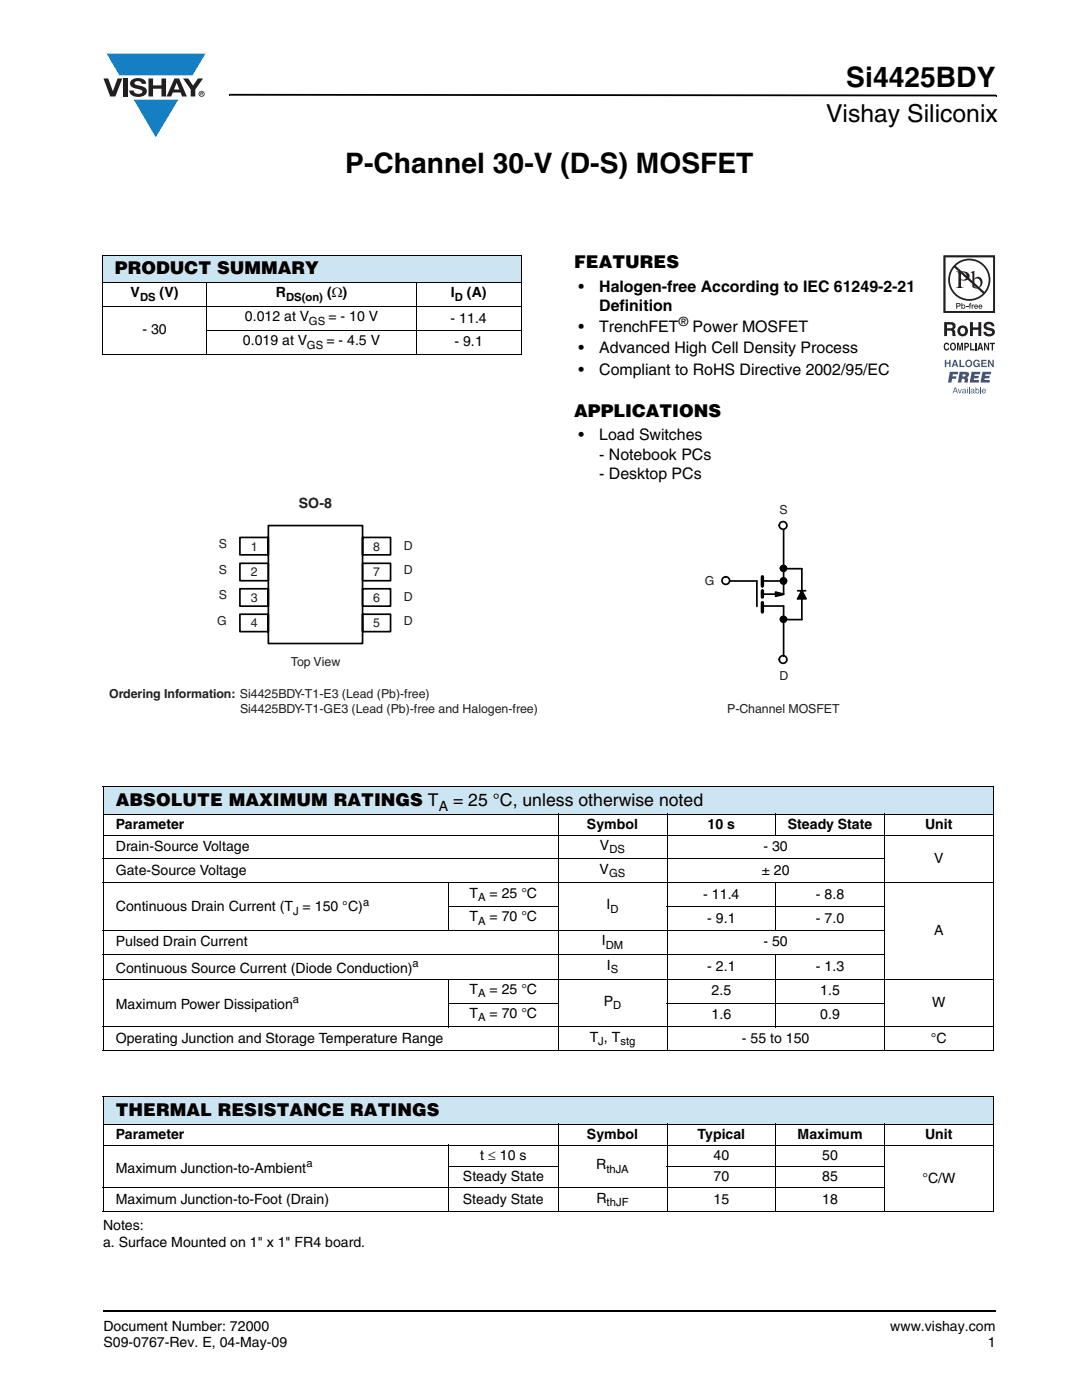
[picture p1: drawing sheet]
<svg xmlns="http://www.w3.org/2000/svg" width="216mm" height="279mm" viewBox="0 0 216 279" stroke-linecap="round" stroke-linejoin="round" font-family="sans-serif">
<g fill="#147fc3">
<path d="M21.3 10.7h19.7l-2.6 4.4h-3.8h-10.8z"/>
<path d="M26.7 19.9h8.9l-4.5 7.5z"/>
</g>
<g fill="#231f20">
<path d="M20.6 15.7h1l.9 2.5 1-2.5h.9l-1.4 3.6h-1z"/>
<path d="M24.6 15.7h.9v3.6h-.9z"/>
<path d="M26.3 16a2.1 2.1 0 0 1 2.8 .3l.1 .4h-.9a.79 .79 0 0 0-.7-.5 .79 .79 0 0 0-.8 .4l.3 .3 1 .2a1.08 1.08 0 0 1 1.2 1.1 1.08 1.08 0 0 1-1.1 1.1 1.73 1.73 0 0 1-2.4-1.2h.9a.96 .96 0 0 0 .8 .6 .96 .96 0 0 0 .9-.4 1.31 1.31 0 0 0-1.2-.6 1.03 1.03 0 0 1-1.1-.6 1.03 1.03 0 0 1 .2-1.1z"/>
<path d="M29.6 15.7h.9v1.3h1.7v-1.3h.9v3.6h-.9v-1.6h-1.7v1.6h-.9z"/>
<path d="M36.5 15.7h1.1l.9 1.4 1-1.4h1l-1.5 2.2v1.4h-.9v-1.4z"/>
<path d="M35.3 16.5l.5 1.4h-1.1zM34.8 15.7l-1.6 3.6h1l.3-.8h1.5l.3 .8h1l-1.6-3.6z"/>
<path d="M39.8 18.7a.46 .46 0 0 1 .9 0 .46 .46 0 0 1-.9 0zM39.6 18.7a.6 .6 0 0 0 1.2 0 .6 .6 0 0 0-1.2 0z"/>
<path d="M40.1 18.5h.2v.2h-.2zM40 18.4v.7h.1v-.3l.4 .3-.2-.3 .2-.2-.1-.2z"/>
</g>
<path d="M45.7 18.7h.2v.4h-.2zM45.9 18.7l152.9 .2v.3l-152.9-.1zM198.8 18.9h.1v.3h-.1zM20.5 261.5h.1v.4h-.1z" fill="#000"/>
<path d="M20.6 261.7h178.2" fill="none" stroke="#000" stroke-width=".36"/>
<path d="M20.4 50.9h83.6v5.5h-83.6z" fill="#cce5f3"/>
<path d="M20.3 50.9h83.8M20.3 56.4h83.8M20.4 51v19.6M41.3 56.3v14.5M83.1 56.3v14.5M104 51v19.6M20.3 61.2h83.8M20.3 70.7h83.8M41.2 65.9h62.9" fill="none" stroke="#000" stroke-width=".2"/>
<path d="M21.8 99h85.5v43.9h-85.5z" fill="#fff"/>
<path d="M47.9 112.4h5.6v3.5h-5.6zM47.9 107.3h5.6v3.4h-5.6zM47.9 117.5h5.6v3.5h-5.6zM53.5 104.9h18.8v23.5h-18.8zM72.3 112.4h5.6v3.5h-5.6zM72.3 117.5h5.6v3.5h-5.6zM72.3 107.3h5.6v3.4h-5.6zM47.9 122.6h5.6v3.5h-5.6zM72.3 122.6h5.6v3.5h-5.6z" fill="none" stroke="#000" stroke-width=".34"/>
<path d="M140.6 100.4h27v42.5h-27z" fill="#fff"/>
<path d="M152.1 116h4.3M156.4 105.6v13" fill="none" stroke="#000" stroke-width=".34"/>
<circle cx="156.3" cy="131.6" r=".76" fill="#fff"/>
<g fill="none" stroke="#000" stroke-width=".34">
<path d="M145.4 116h5.6v5M152.1 118.6h4.3l-1.6-.4v.8l1.5-.3M156.4 113.5h3.6v10.2h-3.6M159.2 117.9h1.6M160 117.9l.8 1.6h-1.6zM152.1 120.9h4.3v10"/>
<circle cx="156.3" cy="131.6" r=".76"/>
</g>
<path d="M152.1 115.1v1.9M152.1 117.9v1.3M152.1 120.3v1.8" fill="none" stroke="#000" stroke-width=".68"/>
<path d="M154.8 118.2l1.6 .4-1.6 .4zM160 117.9l.8 1.6h-1.6z" fill="#000"/>
<circle cx="144.8" cy="115.9" r=".76" fill="#fff"/>
<circle cx="144.8" cy="115.9" r=".76" fill="none" stroke="#000" stroke-width=".34"/>
<circle cx="156.3" cy="104.9" r=".76" fill="#fff"/>
<g fill="none" stroke="#000" stroke-width=".34">
<circle cx="156.3" cy="104.9" r=".76"/>
<circle cx="156.3" cy="115.9" r=".58"/>
<circle cx="156.3" cy="113.4" r=".58"/>
<circle cx="156.3" cy="113.5" r=".55"/>
<circle cx="156.3" cy="116" r=".59"/>
<circle cx="156.3" cy="123.6" r=".58"/>
<circle cx="156.3" cy="123.6" r=".55"/>
</g>
<g fill="#000">
<circle cx="156.3" cy="115.9" r=".58"/>
<circle cx="156.3" cy="113.4" r=".58"/>
<circle cx="156.3" cy="113.5" r=".55"/>
<circle cx="156.3" cy="116" r=".59"/>
<circle cx="156.3" cy="123.6" r=".58"/>
<circle cx="156.3" cy="123.6" r=".55"/>
</g>
<g fill="#cce5f3">
<path d="M20.6 157h177.6v5.5h-177.6z"/>
<path d="M20.6 218.9h177.6v5.4h-177.6z"/>
</g>
<g fill="none" stroke="#000" stroke-width=".2">
<path d="M20.5 157h177.8M20.6 157v52.6M198.2 157v52.6M20.5 162.5h112.5M20.5 166.7h177.8M20.5 171.4h156.1M20.5 176.2h177.8M89.5 176.1v9.7M111.4 162.4v47.4M133.1 162.4v47.4M133.2 162.5h43.2M154.8 162.4v4.4"/>
<path d="M154.8 176.1v9.7M176.5 162.4v47.4M176.6 162.5h21.7M20.5 185.7h156.1M20.5 190.4h156.1M20.5 195.4h177.8M89.4 180.9h22.1M89.5 195.3v9.7M133 180.9h43.6M154.8 190.4v14.6M20.5 204.9h177.8M20.5 209.7h177.8"/>
<path d="M20.5 218.9h177.8M20.6 218.9v22.8M89.4 200.2h22.1M133 200.2h43.6M198.2 218.9v22.8M20.5 224.3h112.5M20.5 228.6h177.8M20.5 237h156.1M89.4 232.8h22.1M89.5 228.5v13.4M111.4 224.3v17.6M133 232.8h43.6"/>
<path d="M133.1 224.3v17.6M133.2 224.3h43.2M154.8 224.3v17.6M176.5 224.3v17.6M176.6 224.3h21.7M20.5 241.8h177.8"/>
</g>
<g fill="#fff">
<path d="M184.6 50.8h14.3v28.9h-14.3z"/>
<path d="M188.3 51h10.2v27.5h-10.2z"/>
</g>
<path d="M188.6 51.3h9.6v10.8h-9.6zM188.3 51v11.4h10.2v-11.4z" fill="#201d1e"/>
<g fill="#3853a3">
<path d="M188.5 71.8h.3v.6h.6v-.6h.3v1.5h-.3v-.7h-.6v.7h-.3z"/>
<path d="M191.4 71.8h.3v1.2h.8v.3h-1.1z"/>
<path d="M194.3 72a.68 .68 0 0 1 1.2 .3l-.8-.2a.55 .55 0 0 0-.2 .5 .55 .55 0 0 0 .4 .4l.3-.3h-.3v-.2h.6v.8h-.2v-.2a.71 .71 0 0 1-1.1-.1 .71 .71 0 0 1 .1-1z"/>
<path d="M195.8 71.8h1.1v.3h-.8v.3h.7v.2h-.7v.4h.8v.3h-1.1z"/>
<path d="M197.1 71.8h.3l.6 1v-1h.3v1.5h-.3l-.6-1.1v1.1h-.3z"/>
<path d="M189.5 74.2h1.7l-.1 .5h-1v.4h.8l-.1 .5h-.8l-.1 .8h-.8z"/>
<path d="M193.9 74.2h1.7l-.1 .5h-1l-.1 .3h.9l-.1 .5h-.9v.4h1.1l-.1 .5h-1.8z"/>
<path d="M196 74.2h1.8l-.1 .5h-1l-.1 .3h.9l-.1 .5h-.9l-.1 .4h1.1v.5h-1.8z"/>
<path d="M191.1 77.6h.2l.2 .7 .3-.7h.1l-.3 .9h-.2z"/>
<path d="M193.3 77.3h.2v1.2h-.2z"/>
<path d="M195.6 77.3h.1v1.2h-.1z"/>
<path d="M190.6 72.1l-.2 .6h.3zM190.4 71.8h.3l.5 1.5h-.3l-.1-.3h-.5l-.1 .3h-.3z"/>
<path d="M192.8 72.6a.5 .5 0 0 0 1 0 .5 .5 0 0 0-1 0zM192.5 72.5a.75 .75 0 0 1 1.5 0 .75 .75 0 0 1-1.5 0z"/>
<path d="M192.1 74.7l-.1 .4 .6-.1v-.3zM191.5 74.2l1.7 .1a.63 .63 0 0 1-.3 1l.3 .3v.8h-.8l.1-.6-.3-.2h-.3l-.1 .8h-.7z"/>
<path d="M190.6 77.5l-.2 .5h.4zM190.5 77.3h.2l.5 1.2h-.2l-.1-.4h-.5l-.2 .4h-.1z"/>
<path d="M192.2 78.1v.3h.1l.2-.1 .1-.3zM192.1 77.7l.3-.1 .2 .1 .2 .8-.8-.1 .1-.3 .5-.2-.2-.2-.4 .2z"/>
<path d="M193 77.6h.1v.9h-.1zM193 77.3h.1v.1h-.1z"/>
<path d="M193.9 78.1v.3h.1l.2-.1 .1-.3zM193.8 77.7l.3-.1 .2 .1 .2 .8-.8-.1 .1-.3 .5-.2-.2-.2-.4 .2z"/>
<path d="M194.7 78a.31 .31 0 0 0 .6 0 .31 .31 0 0 0-.6 0zM194.6 77.3h.2v.4a.4 .4 0 0 1 .6 .4 .4 .4 0 0 1-.6 .3l-.2 .1z"/>
<path d="M196.1 77.8v.2h.5l-.2-.2zM196.1 77.7l.4-.1 .2 .2v.3h-.6l.2 .3 .4-.2-.2 .3a.47 .47 0 0 1-.6-.3 .47 .47 0 0 1 .2-.5z"/>
</g>
<g fill="#231f20">
<path d="M193.6 64.3h.5v1h1.1v-1h.6v2.8h-.6v-1.3h-1.1v1.3h-.5z"/>
<path d="M196.6 64.4a1.15 1.15 0 0 1 1.8 .7h-.5l-.1-.2a.68 .68 0 0 0-.9-.1v.4l.2 .1a1.29 1.29 0 0 1 1.4 .9 1.17 1.17 0 0 1-1.1 .9 1.17 1.17 0 0 1-1.2-.9h.6v.2a.67 .67 0 0 0 1.2-.1l-.3-.3-.5-.1a.82 .82 0 0 1-.9-.5 .82 .82 0 0 1 .3-1z"/>
<path d="M188.5 68.6l.4-.2 .3 .1 .2 .4-.7-.2a.66 .66 0 0 0 .2 1l.3-.3h.2a.54 .54 0 0 1-.5 .6 .54 .54 0 0 1-.6-.5z"/>
<path d="M190.9 68.4h.4l.3 1.2 .2-1.2h.4v1.5h-.3v-1.2l-.2 1.2h-.3l-.2-1.2v1.2h-.3z"/>
<path d="M193.6 68.4h.2v1.3h.6v.2h-.8z"/>
<path d="M194.6 68.4h.3v1.5h-.3z"/>
<path d="M196.3 68.4h.3l.5 1.1v-1.1h.3v1.5h-.3l-.5-1.1v1.1h-.3z"/>
<path d="M197.5 68.4h1v.3h-.4v1.2h-.2v-1.2h-.4z"/>
<path d="M192.8 61.1h.4v.2h-.4z"/>
<path d="M193.5 60.5h.3l-.2 .2 .2 .1v.1h-.2v.7h-.2v-.7h-.1z"/>
<path d="M193.9 60.8h.2v.2l.3-.2v.1l-.3 .1v.6h-.2z"/>
<path d="M189 64.8v.7h.9a.39 .39 0 0 0 .1-.7zM188.4 64.3h1.4a.79 .79 0 0 1 .8 .4 .79 .79 0 0 1-.1 .9l-.2 .1a.98 .98 0 0 1 .3 1.2l.1 .2h-.6l-.2-1.1h-.9v1.1h-.6z"/>
<path d="M191.8 65.5a.63 .63 0 0 0-.2 .8 .63 .63 0 0 0 .7 .3 .63 .63 0 0 0 .3-.8 .63 .63 0 0 0-.8-.3zM191 66a1.1 1.1 0 0 1 2.2 0 1.1 1.1 0 0 1-2.2 0z"/>
<path d="M190 68.7a.64 .64 0 0 0 .2 1h.1a.64 .64 0 0 0-.1-1.1zM189.8 68.5l.2-.1a.56 .56 0 0 1 .7 .3 .82 .82 0 0 1-.5 1.3l-.2-.1a.89 .89 0 0 1-.2-1.4z"/>
<path d="M192.7 68.7v.4l.4-.1-.1-.3zM192.4 68.4h.6a.5 .5 0 0 1 .4 .5 .5 .5 0 0 1-.4 .5h-.3v.5h-.3z"/>
<path d="M195.6 68.8l-.2 .6h.4zM195.5 68.4h.3l.4 1.5h-.3l-.1-.3h-.4l-.1 .3h-.3z"/>
<path d="M188.6 51.3h9.6v10.8h-9.6zM188.3 51v11.4h10.2v-11.4z"/>
<path d="M191 60.6v.4h.4v-.3zM190.8 60.5h.7l.2 .3-.2 .3-.5 .1v.4h-.2z"/>
<path d="M192 61.2a.26 .26 0 0 0 .5 0 .26 .26 0 0 0-.5 0zM191.8 60.5h.2v.4a.38 .38 0 0 1 .5 0 .38 .38 0 0 1 0 .6 .38 .38 0 0 1-.5 0l-.2 .1z"/>
<path d="M194.6 61v.1h.4l-.2-.2zM194.6 60.8h.4l.1 .4h-.5v.2h.5a.42 .42 0 0 1-.6 .1 .42 .42 0 0 1 .1-.7z"/>
<path d="M195.5 61l-.1 .1h.4l-.2-.2zM195.4 60.8h.5l.1 .4h-.6l.1 .2h.5a.42 .42 0 0 1-.7 .1 .42 .42 0 0 1 .1-.7z"/>
<path d="M191.8 54.4v1.3a.75 .75 0 0 0 1.1-.6 .75 .75 0 0 0-1.1-.7zM190.8 54.2a2.81 2.81 0 0 1 2.4 .3 .97 .97 0 0 1 0 1.2 .97 .97 0 0 1-1.2 .3l-.2-.1v1.1v.2l.5 .3h-1.5l.3-.2 .1-.3v-2.3v-.3z"/>
<path d="M194.4 55.8v1.4l.2 .1a.72 .72 0 0 0 .8-.1 .72 .72 0 0 0 .2-.7 .72 .72 0 0 0-.3-.8 .72 .72 0 0 0-.9 .1zM193.7 54.3l.7-.2v1.6a.89 .89 0 0 1 1.1-.4 .89 .89 0 0 1 .6 1 1.23 1.23 0 0 1-.7 1.2 1.23 1.23 0 0 1-1.4-.2v-2.7z"/>
<path d="M190.7 53.1a3.9 3.9 0 0 1 5.3-.1 3.9 3.9 0 0 1 .4 5.2zM190.4 53.4l5.7 5.2a3.9 3.9 0 0 1-5.3 .1 3.9 3.9 0 0 1-.4-5.3zM189.2 55.8a4.2 4.2 0 0 0 8.4 0 4.2 4.2 0 0 0-8.4 0z"/>
</g>
<g font-size="5.6">
<text x="168.9" y="17.4">Si4425BDY</text>
<text x="68.9" y="34.5">P-Channel 30-V (D-S) MOSFET</text>
</g>
<text font-size="4.9" x="164.8" y="24.4">Vishay Siliconix</text>
<g font-size="3.5">
<text x="114.6" y="53.5">FEATURES</text>
<text x="22.9" y="54.8">PRODUCT SUMMARY</text>
<text x="114.6" y="83.1">APPLICATIONS</text>
<text x="23.1" y="160.9">ABSOLUTE MAXIMUM RATINGS T</text>
<text x="90.4" y="160.9">= 25 °C, unless otherwise noted</text>
<text x="23.1" y="222.7">THERMAL RESISTANCE RATINGS</text>
</g>
<g font-size="3.2">
<text x="115.4" y="58.2">•</text>
<text x="119.6" y="58.2">Halogen-free According to IEC 61249-2-21</text>
<text x="119.6" y="62.1">Definition</text>
<text x="115.4" y="66.3">•</text>
<text x="115.4" y="70.5">•</text>
<text x="119.6" y="66.3">TrenchFET</text>
<text x="119.6" y="70.5">Advanced High Cell Density Process</text>
<text x="138.2" y="66.3">Power MOSFET</text>
<text x="115.4" y="74.8">•</text>
<text x="119.6" y="74.8">Compliant to RoHS Directive 2002/95/EC</text>
<text x="115.4" y="87.8">•</text>
<text x="119.6" y="87.8">Load Switches</text>
<text x="119.6" y="91.7">- Notebook PCs</text>
<text x="119.6" y="95.6">- Desktop PCs</text>
</g>
<g font-size="2.8">
<text x="26.1" y="59.4">V</text>
<text x="31.9" y="59.4">(V)</text>
<text x="55.1" y="59.4">R</text>
<text x="65.3" y="59.4">(Ω)</text>
<text x="90" y="59.4">I</text>
<text x="93.2" y="59.4">(A)</text>
<text x="48.9" y="64.1">0.012 at V</text>
<text x="65.5" y="64.1">= - 10 V</text>
<text x="89.9" y="64.4">- 11.4</text>
<text x="28.4" y="66.7">- 30</text>
<text x="48.5" y="68.9">0.019 at V</text>
<text x="65.1" y="68.9">= - 4.5 V</text>
<text x="90.7" y="69.1">- 9.1</text>
<text x="87.5" y="161.8">A</text>
<text x="23.1" y="165.4">Parameter</text>
<text x="117.1" y="165.4">Symbol</text>
<text x="141.2" y="165.4">10 s</text>
<text x="157.2" y="165.4">Steady State</text>
<text x="184.6" y="165.4">Unit</text>
<text x="23.1" y="169.9">Drain-Source Voltage</text>
<text x="119.7" y="169.6">V</text>
<text x="152.4" y="169.9">- 30</text>
<text x="186.4" y="172.3">V</text>
<text x="23.1" y="174.6">Gate-Source Voltage</text>
<text x="93.7" y="179.1">T</text>
<text x="97.7" y="179.1">= 25 °C</text>
<text x="119.7" y="174.4">V</text>
<text x="140.3" y="179.4">- 11.4</text>
<text x="152" y="174.6">± 20</text>
<text x="162.8" y="179.4">- 8.8</text>
<text x="23.1" y="181.9">Continuous Drain Current (T = 150 °C)</text>
<text x="93.7" y="183.9">T</text>
<text x="97.7" y="183.9">= 70 °C</text>
<text x="121" y="181.5">I</text>
<text x="141.1" y="184.1">- 9.1</text>
<text x="162.8" y="184.1">- 7.0</text>
<text x="23.1" y="188.9">Pulsed Drain Current</text>
<text x="120.1" y="188.6">I</text>
<text x="152.4" y="188.9">- 50</text>
<text x="186.4" y="186.6">A</text>
<text x="23.1" y="194.1">Continuous Source Current (Diode Conduction)</text>
<text x="121.1" y="193.5">I</text>
<text x="141.1" y="193.8">- 2.1</text>
<text x="162.8" y="193.8">- 1.3</text>
<text x="23.1" y="201.4">Maximum Power Dissipation</text>
<text x="93.7" y="203.1">T</text>
<text x="93.7" y="198.4">T</text>
<text x="97.7" y="198.4">= 25 °C</text>
<text x="97.7" y="203.1">= 70 °C</text>
<text x="120.5" y="200.7">P</text>
<text x="142" y="203.4">1.6</text>
<text x="142" y="198.6">2.5</text>
<text x="163.7" y="198.6">1.5</text>
<text x="163.7" y="203.4">0.9</text>
<text x="186" y="201">W</text>
<text x="23.1" y="208.1">Operating Junction and Storage Temperature Range</text>
<text x="117.7" y="207.9">T , T</text>
<text x="148" y="208.1">- 55 to 150</text>
<text x="185.8" y="208.1">°C</text>
<text x="23.1" y="227.3">Parameter</text>
<text x="117.1" y="227.3">Symbol</text>
<text x="139.2" y="227.3">Typical</text>
<text x="159.2" y="227.3">Maximum</text>
<text x="184.6" y="227.3">Unit</text>
<text x="95.8" y="231.5">t ≤ 10 s</text>
<text x="119" y="233.4">R</text>
<text x="142.4" y="231.5">40</text>
<text x="164.1" y="231.5">50</text>
<text x="23.1" y="234">Maximum Junction-to-Ambient</text>
<text x="92.4" y="235.8">Steady State</text>
<text x="119" y="240">R</text>
<text x="142.4" y="235.8">70</text>
<text x="164.1" y="235.8">85</text>
<text x="184" y="236">°C/W</text>
<text x="20.6" y="245.4">Notes:</text>
<text x="23.1" y="240.3">Maximum Junction-to-Foot (Drain)</text>
<text x="92.3" y="240.3">Steady State</text>
<text x="142.4" y="240.3">15</text>
<text x="164.1" y="240.3">18</text>
<text x="20.6" y="248.8">a. Surface Mounted on 1&quot; x 1&quot; FR4 board.</text>
<text x="20.6" y="265.6">Document Number: 72000</text>
<text x="20.6" y="268.8">S09-0767-Rev. E, 04-May-09</text>
<text x="177.7" y="265.6">www.vishay.com</text>
<text x="197.1" y="268.8">1</text>
</g>
<text font-size="2.8" fill="#231f20" x="59.6" y="101.4">SO-8</text>
<text font-size="2.5" x="135.4" y="65">®</text>
<g font-size="2.5" fill="#231f20">
<text x="155.5" y="102.5">S</text>
<text x="43.6" y="109.5">S</text>
<text x="50.1" y="109.9">1</text>
<text x="74.5" y="109.9">8</text>
<text x="80.6" y="109.8">D</text>
<text x="43.6" y="119.6">S</text>
<text x="43.6" y="114.5">S</text>
<text x="50.1" y="115">2</text>
<text x="74.5" y="115">7</text>
<text x="80.6" y="114.5">D</text>
<text x="80.6" y="119.9">D</text>
<text x="140.6" y="116.7">G</text>
<text x="43.3" y="124.7">G</text>
<text x="50.1" y="120">3</text>
<text x="50.1" y="125.1">4</text>
<text x="74.5" y="125.1">5</text>
<text x="74.5" y="120">6</text>
<text x="80.6" y="124.7">D</text>
<text x="58" y="133">Top View</text>
<text x="155.5" y="135.8">D</text>
<text x="21.8" y="139.3">Ordering Information: Si4425BDY-T1-E3 (Lead (Pb)-free)</text>
<text x="47.9" y="142.3">Si4425BDY-T1-GE3 (Lead (Pb)-free and Halogen-free)</text>
<text x="145.1" y="142.4">P-Channel MOSFET</text>
</g>
<g font-size="2.2">
<text x="27.9" y="60">DS</text>
<text x="57.1" y="60">DS(on)</text>
<text x="61.6" y="64.8">GS</text>
<text x="90.8" y="60">D</text>
<text x="61.3" y="69.6">GS</text>
<text x="121.6" y="170.3">DS</text>
<text x="95.4" y="179.8">A</text>
<text x="121.5" y="175.1">GS</text>
<text x="58.5" y="182.6">J</text>
<text x="72.4" y="180.7">a</text>
<text x="95.4" y="184.6">A</text>
<text x="121.8" y="182.2">D</text>
<text x="120.9" y="189.3">DM</text>
<text x="82.3" y="193">a</text>
<text x="121.9" y="194.2">S</text>
<text x="58.5" y="200.3">a</text>
<text x="95.4" y="199.1">A</text>
<text x="95.4" y="203.8">A</text>
<text x="122.4" y="201.4">D</text>
<text x="119.4" y="208.6">J</text>
<text x="123.8" y="208.6">stg</text>
<text x="61.1" y="232.9">a</text>
<text x="121" y="234.1">thJA</text>
<text x="121.1" y="240.7">thJF</text>
</g>
</svg>
